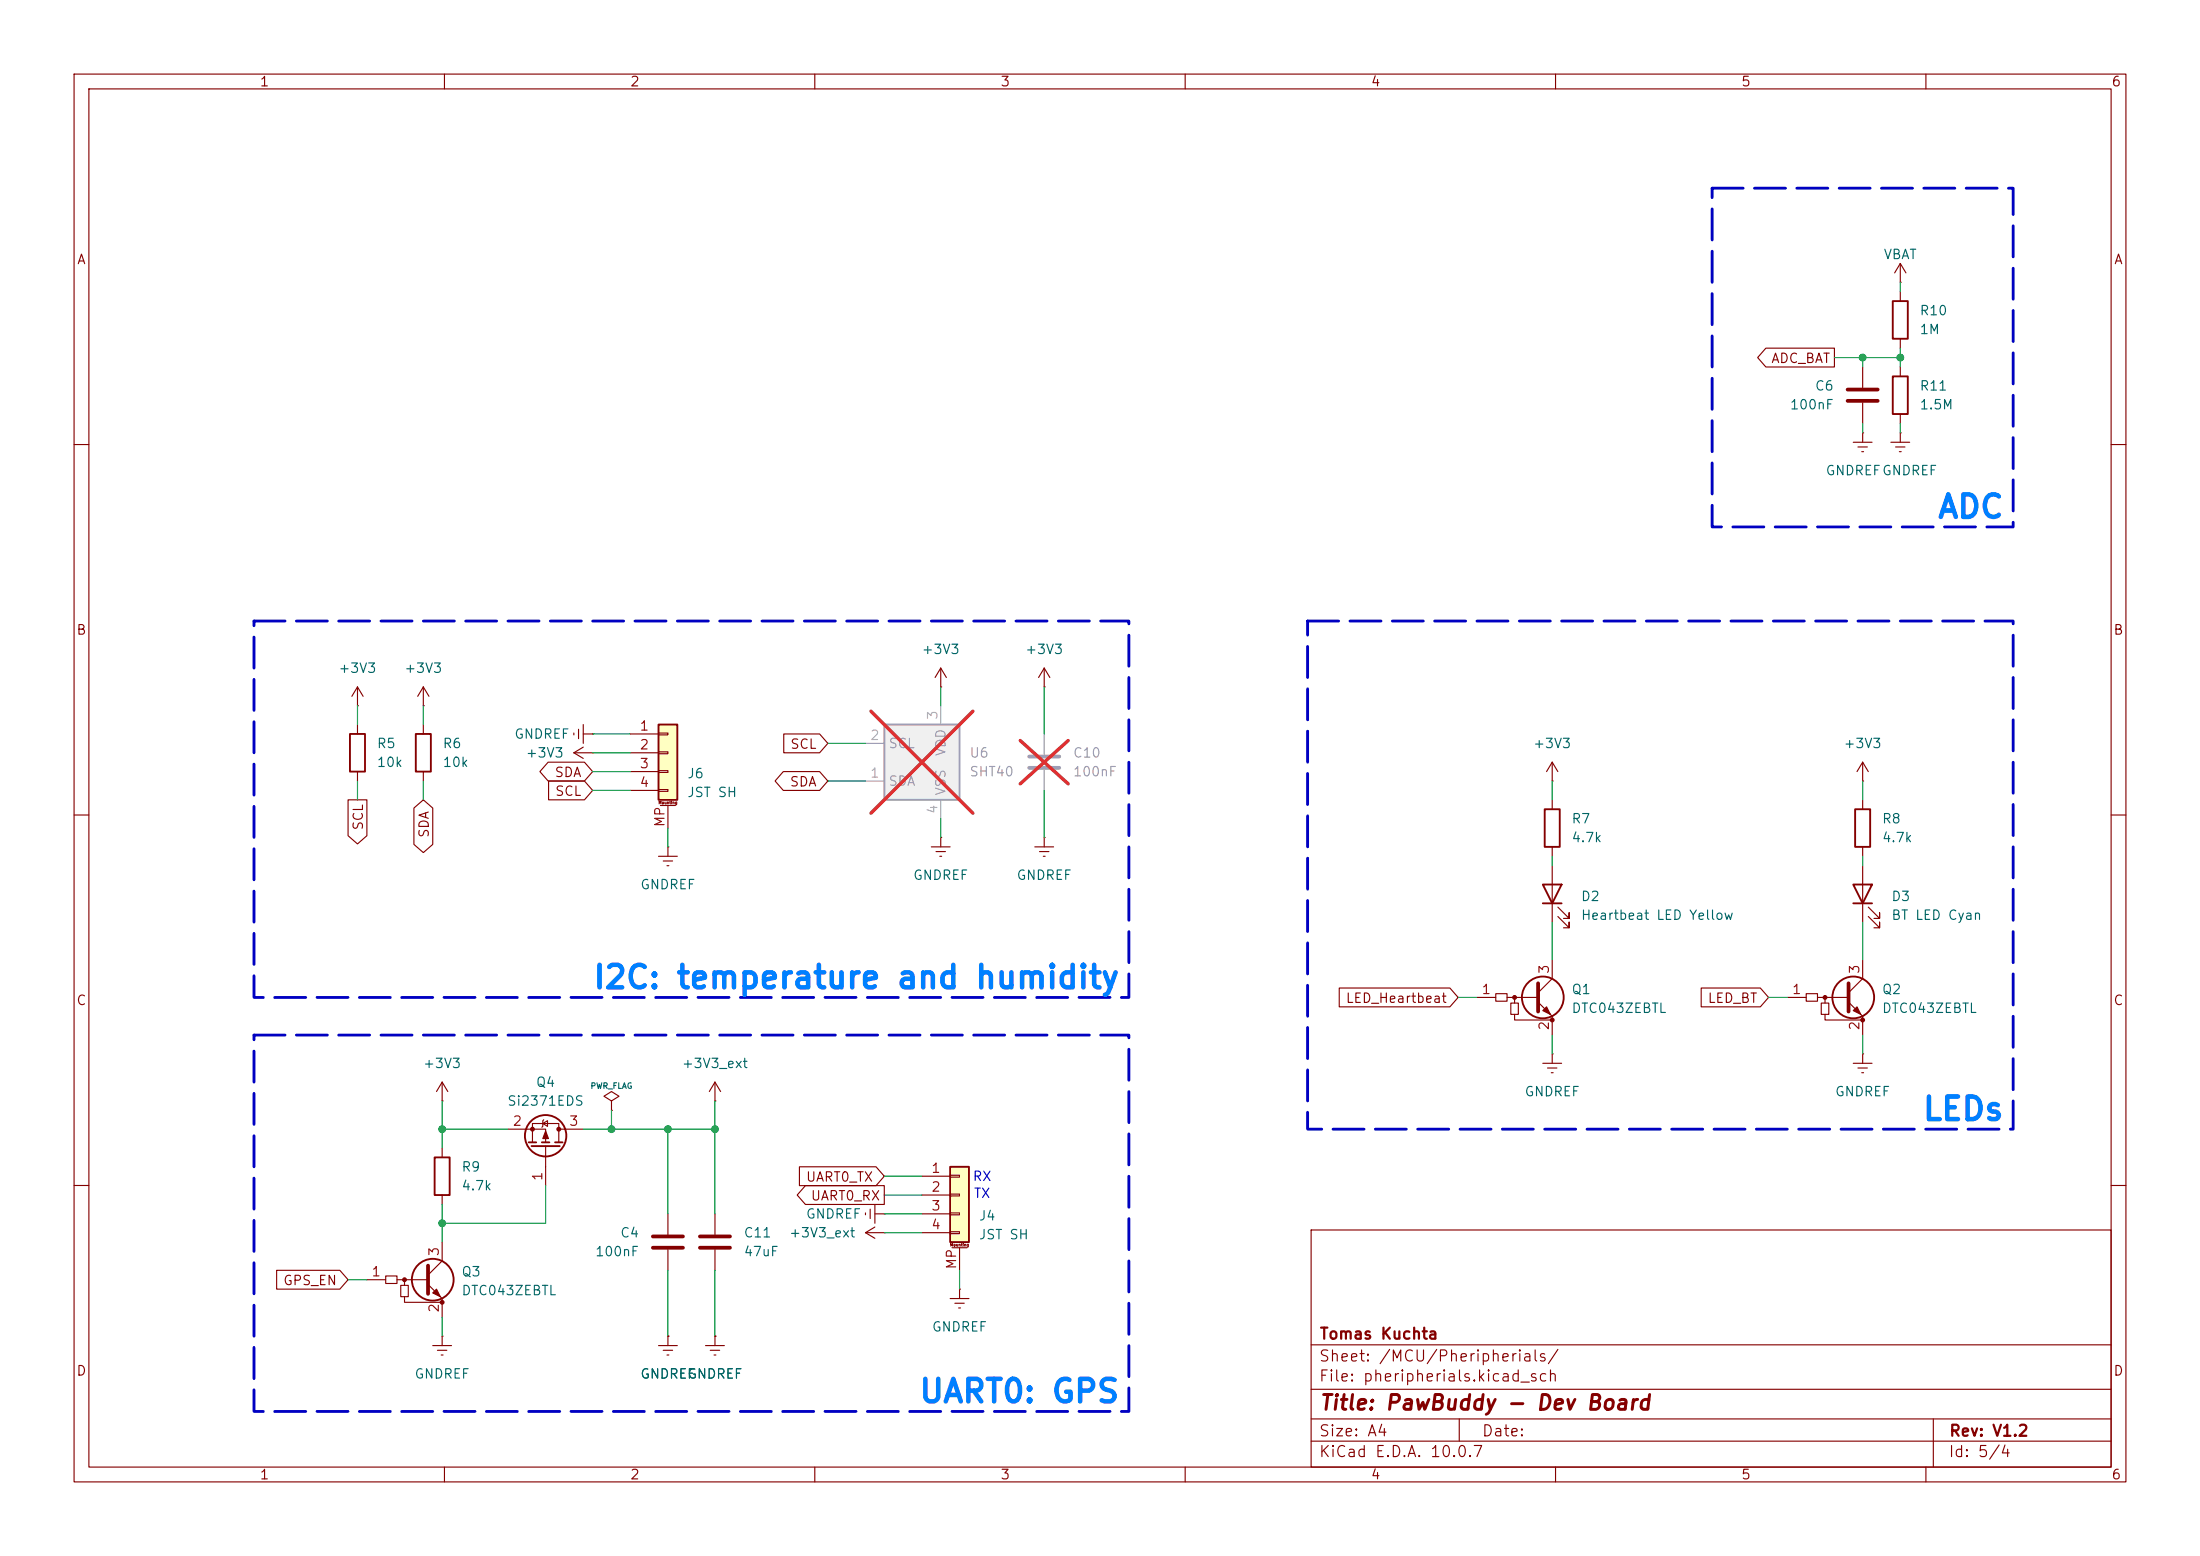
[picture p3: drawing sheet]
<svg xmlns="http://www.w3.org/2000/svg" width="297mm" height="210mm" viewBox="0 0 297 210" stroke-linecap="round" stroke-linejoin="round" font-family="sans-serif">
<g fill="none" stroke="#840000" stroke-width=".15">
<path d="M10 10h277v190h-277zM12 12h273v186h-273zM60 10v2M110 10v2M160 10v2M210 10v2M260 10v2M256.5 38.1h.1M256.5 35.6v2.5M256.5 39.4v1.2M256.5 35.6l-.7 1.2M256.5 35.6l.8 1.2"/>
<path d="M250.2 59.7h2.5M251.5 58.4h.1M251.5 49.5v2.8M251.5 54.4v2.8M251.5 58.4v1.3M255.3 59.7h2.5M256.5 58.4h.1M256.5 45.7v1.3M256.5 49.5v1.3M256.5 55.9v1.3M256.5 58.4v1.3M10 60h2"/>
<path d="M250.8 60.3h1.3M251.3 61h.3M255.9 60.3h1.3M256.4 61h.3M285 60h2M127 92.7h.1M127 90.2l-.8 1.2M127 90.2l.8 1.2M127 90.2v2.5M141 92.7h.1M141 90.2l-.8 1.2M141 90.2l.7 1.2"/>
<path d="M141 90.2v2.5M10 110h2M139.7 114.3h2.5M140.3 114.9h1.3M140.8 115.6h.3M141 113h.1M141 113v1.3M209.5 105.4h.1M209.5 102.9l-.7 1.2M209.5 102.9l.8 1.2M209.5 102.9v2.5M285 110h2"/>
<path d="M10 160h2M116.8 163.7v.3M116.8 166.4l1.3 .7M116.8 166.4h2.6M117.5 163.2v1.3M118.1 163.8h1.3M118.1 162.6v2.5M118.1 165.6l-1.3 .8M119.4 163.8h.1M119.4 166.4h.1M177 166h108v32h-108zM285 160h2"/>
<path d="M60 198v2M110 198v2M160 198v2M177 194.5h108M177 191.5h108M177 187.5h108M177 181.5h108M197 191.5v3M210 198v2M260 198v2M261 191.5v6.5"/>
</g>
<path d="M255.5 40.6h2.1v5.1h-2.1zM255.5 50.8h2.1v5.1h-2.1z" fill="none" stroke="#840000" stroke-width=".25"/>
<path d="M249.4 52.6h4.1M249.4 54.1h4.1" fill="none" stroke="#840000" stroke-width=".51"/>
<path d="M119.4 97.8h10.1v10.2h-10.1z" fill="#f0f0f0"/>
<path d="M119.4 97.8h10.1v10.2h-10.1z" fill="none" stroke="#a1a1a1" stroke-width=".25"/>
<path d="M127 95.3v2.5M141 99.1v2.8M116.8 105.4h2.6M116.8 100.3h2.6M127 108v2.5M141 103.9v2.8" fill="none" stroke="#a1a1a1" stroke-width=".15"/>
<path d="M117.6 96l13.7 13.8M131.3 96l-13.7 13.8M137.7 99.9l6.5 5.9M144.2 99.9l-6.5 5.9" fill="none" stroke="#e12e31" stroke-width=".46"/>
<path d="M88.1 166.9h4.1M88.1 168.4h4.1" fill="none" stroke="#840000" stroke-width=".51"/>
<g fill="none" stroke="#840000" stroke-width=".15">
<path d="M88.9 115.6h2.5M89.5 116.2h1.3M90 116.8h.3M90.2 114.3h.1M90.2 114.3v1.3M125.7 114.3h2.6M126.4 114.9h1.2M126.9 115.6h.2M127 113h.1M127 113v1.3M209.5 108v1.2M209.5 114.3v1.3"/>
<path d="M90.2 163.8v2.8M90.2 168.7v2.8"/>
</g>
<path d="M138.9 102.1h4.1M138.9 103.6h4.1" fill="none" stroke="#a1a1a1" stroke-width=".51"/>
<path d="M208.5 109.2h2.1v5.1h-2.1z" fill="none" stroke="#840000" stroke-width=".25"/>
<path d="M88.9 97.8h2.5v10.2h-2.5z" fill="#ffffc2"/>
<g fill="none" stroke="#840000" stroke-width=".25">
<path d="M47.2 99.1h2.1v5h-2.1zM56.1 99.1h2.1v5h-2.1zM88.9 97.8h2.5v10.2h-2.5zM208.3 119.4h2.5l-1.3 2.5zM250.4 109.2h2.1v5.1h-2.1zM208.3 121.9h2.5"/>
<circle cx="208.3" cy="134.6" r="2.82"/>
</g>
<g fill="none" stroke="#840000" stroke-width=".15">
<path d="M48.3 95.3h.1M48.3 92.7v2.6M48.3 97.8v1.3M48.3 92.7l-.8 1.3M48.3 92.7l.7 1.3M57.1 95.3h.1M57.1 92.7l-.7 1.3M57.1 92.7l.8 1.3M57.1 92.7v2.6M57.1 97.8v1.3M77.5 98.9v.3M78.1 98.4v1.3"/>
<path d="M78.7 99.1h1.3M78.7 97.8v2.5M80 99.1h.1M85.1 99.1h3.8M88.9 98.9h1.3v.3h-1.3zM48.3 104.1v1.3M57.1 104.1v1.3M77.5 101.6h2.5M77.5 101.6l1.2 .8M78.7 100.8l-1.2 .8M80 101.6h.1M85.1 101.6h3.8"/>
<path d="M85.1 104.1h3.8M85.1 106.7h3.8M88.9 101.5h1.3v.2h-1.3zM88.9 104h1.3v.3h-1.3zM88.9 106.6h1.3v.2h-1.3zM89.2 108.7h2M90.2 108.7v3.1M209.5 116.8v7.7M251.5 108v1.2M251.5 114.3v1.3M199.4 134.6h2.5M201.9 134.1h1.6v1h-1.6z"/>
<path d="M203.5 134.6h4M204 135.4h1v1.5h-1zM204.5 136.9v.8h5M204.5 134.6v.8M207.6 135.3l1.9 1.9v2.5M209.5 129.5v2.6l-1.9 1.9M210.3 123.7l1.5 1.5v-.7v.7h-.7M210.3 122.4l1.5 1.6v-.8v.8h-.7M96.5 148.6h.1M96.5 146.1l-.7 1.2M96.5 146.1l.8 1.2M96.5 146.1v2.5"/>
<path d="M208.3 143.5h2.5M208.9 144.1h1.3M209.4 144.8h.3M209.5 142.2h.1M209.5 142.2v1.3M128.3 175.3h2.5M128.9 175.9h1.3M129.4 176.5h.3M129.5 174h.1M129.5 174v1.3"/>
</g>
<g fill="#840000" stroke="#840000" stroke-width=".15">
<path d="M208.3 136.4l.5-.5 .5 1z"/>
<circle cx="204.5" cy="134.6" r=".25"/>
<circle cx="209.5" cy="137.7" r=".25"/>
</g>
<path d="M207.6 132.7v3.8" fill="none" stroke="#840000" stroke-width=".51"/>
<path d="M128.3 157.5h2.5v10.1h-2.5z" fill="#ffffc2"/>
<g fill="none" stroke="#840000" stroke-width=".25">
<path d="M250.2 119.4h2.5l-1.2 2.5zM250.2 121.9h2.5M58.7 156.2h2v5.1h-2zM71.4 154.2h1M71.8 154.7h3.8M73.2 154.2h1M74.9 154.2h1M128.3 157.5h2.5v10.1h-2.5z"/>
<circle cx="250.2" cy="134.6" r="2.82"/>
<circle cx="73.7" cy="153.3" r="2.79"/>
<circle cx="58.4" cy="172.7" r="2.82"/>
</g>
<g fill="none" stroke="#840000" stroke-width=".15">
<path d="M238.4 47h9.2v2.5h-9.2l-1.1-1.2zM105.8 99.1h4.8l1.2 1.2-1.2 1.3h-4.8zM47 108h2.5v4.8l-1.2 1.1-1.3-1.1zM55.9 109.1l1.2-1.1 1.3 1.1v4.9l-1.3 1.1-1.2-1.1zM74 102.9h4.9l1.1 1.2-1.1 1.3h-4.9l-1.1-1.3zM74.1 105.4h4.8l1.1 1.3-1.1 1.3h-4.8zM105.7 104.1h4.9l1.2 1.3-1.2 1.3h-4.9l-1.1-1.3zM251.5 105.4h.1M251.5 102.9v2.5M251.5 116.8v7.7M251.5 102.9l-.8 1.2M251.5 102.9l.7 1.2"/>
<path d="M180.8 133.3h14.9l1.1 1.3-1.1 1.3h-14.9zM229.7 133.3h7.9l1.2 1.3-1.2 1.3h-7.9zM241.3 134.6h2.5M243.8 134.1h1.6v1h-1.6zM245.4 134.6h4M245.9 135.4h1v1.5h-1zM246.4 136.9v.8h5.1M246.4 134.6v.8M249.6 135.3l1.9 1.9v2.5M251.5 129.5v2.6l-1.9 1.9M252.2 123.7l1.5 1.5v-.7v.7h-.7M252.2 122.4l1.5 1.6v-.8v.8h-.7"/>
<path d="M59.7 148.6h.1M59.7 146.1l-.8 1.2M59.7 146.1l.8 1.2M59.7 146.1v2.5M59.7 154.9v1.3M68.6 152.4h5.1v1.8M71.9 154.2v-2.6h3.5v2.6M73.3 151.6l.6-.3v.7zM73.4 151.1l-.1 .2v.7l-.1 .1M73.7 154.7v5.3M75.4 152.4h3.3M82.5 148.6l1.1-.6-1.1-.7-1 .7 1 .6v1.3"/>
<path d="M82.5 149.9h.1M107.9 157.5h10.4l1.1 1.3-1.1 1.2h-10.4zM124.5 158.8h3.8M128.3 158.6h1.2v.3h-1.2zM250.2 143.5h2.5M250.8 144.1h1.3M251.3 144.8h.3M251.5 142.2h.1M251.5 142.2v1.3M37.3 171.4h8.6l1.1 1.3-1.1 1.3h-8.6zM49.5 172.7h2.6M52.1 172.2h1.5v1h-1.5z"/>
<path d="M53.6 172.7h4.1M54.1 173.5h1v1.5h-1zM54.6 175v.8h5.1M54.6 172.7v.8M57.8 173.4l1.9 1.9v2.5M59.7 161.3v1.3M59.7 167.6v2.6l-1.9 1.9M96.5 163.8v2.8M96.5 168.7v2.8M108.7 160h10.7v2.6h-10.7l-1.1-1.3zM124.5 161.3h3.8M124.5 163.8h3.8"/>
<path d="M124.5 166.4h3.8M128.3 161.2h1.2v.2h-1.2zM128.3 163.7h1.2v.3h-1.2zM128.3 166.2h1.2v.3h-1.2zM128.5 168.4h2.1M129.5 168.4v3.1M58.4 181.6h2.6M59.1 182.2h1.2M59.6 182.9h.2M59.7 180.3h.1M59.7 180.3v1.3M88.9 181.6h2.5"/>
<path d="M89.5 182.2h1.3M90 182.9h.3M90.2 180.3h.1M90.2 180.3v1.3M95.2 181.6h2.6M95.9 182.2h1.3M96.4 182.9h.2M96.5 180.3h.1M96.5 180.3v1.3"/>
</g>
<g fill="#840000" stroke="#840000" stroke-width=".15">
<path d="M73.7 152.7l.3 1h-.7z"/>
<path d="M58.4 174.5l.5-.5 .5 1z"/>
<path d="M250.2 136.4l.5-.5 .5 1z"/>
<circle cx="75.4" cy="152.4" r=".25"/>
<circle cx="71.9" cy="152.4" r=".25"/>
<circle cx="54.6" cy="172.7" r=".25"/>
<circle cx="59.7" cy="175.8" r=".25"/>
<circle cx="246.4" cy="134.6" r=".25"/>
<circle cx="251.5" cy="137.7" r=".25"/>
</g>
<path d="M249.6 132.7v3.8M57.8 170.8v3.8M94.5 166.9h4.1M94.5 168.4h4.1" fill="none" stroke="#840000" stroke-width=".51"/>
<g fill="none" stroke="#009600" stroke-width=".15">
<path d="M256.5 38.1v1.3M247.6 48.3h8.9M251.5 48.3v1.2M251.5 57.2v1.2M256.5 47v2.5M256.5 57.2v1.2M48.3 95.3v2.5M57.1 95.3v2.5M80 99.1h5.1M127 92.7v2.6M141 92.7v6.4M48.3 105.4v2.6"/>
<path d="M57.1 105.4v2.6M80 106.7h5.1M80 104.1h5.1M80 101.6h5.1M90.2 111.8v2.5M111.8 105.4h5M111.8 100.3h5M127 110.5v2.5M141 106.7v6.3M209.5 105.4v2.6M209.5 115.6v1.2M251.5 105.4v2.6"/>
<path d="M251.5 115.6v1.2M196.8 134.6h2.6M209.5 124.5v5M209.5 139.7v2.5M238.8 134.6h2.5M251.5 124.5v5M251.5 139.7v2.5M59.7 152.4h8.9M59.7 148.6v6.3M78.7 152.4h17.8M82.5 149.9v2.5M90.2 152.4v11.4"/>
<path d="M96.5 148.6v15.2M119.4 158.8h5.1M47 172.7h2.5M59.7 162.6v5M59.7 177.8v2.5M73.7 160v5.1h-14M90.2 171.5v8.8M96.5 171.5v8.8M119.4 161.3h5.1M119.4 163.8h5.1M119.4 166.4h5.1M129.5 171.5v2.5"/>
</g>
<path d="M231.1 25.4h40.7v45.7h-40.7zM34.3 83.8h118.1v50.8h-118.1zM176.5 83.8h95.3v68.6h-95.3zM34.3 139.7h118.1v50.8h-118.1z" fill="none" stroke="#0000c2" stroke-width=".38" stroke-dasharray="4.2 1.5"/>
<g fill="#009600" stroke="#009600" stroke-width=".14">
<circle cx="251.5" cy="48.3" r=".46"/>
<circle cx="256.5" cy="48.3" r=".46"/>
<circle cx="90.2" cy="152.4" r=".46"/>
<circle cx="59.7" cy="165.1" r=".46"/>
<circle cx="96.5" cy="152.4" r=".46"/>
<circle cx="82.5" cy="152.4" r=".46"/>
<circle cx="59.7" cy="152.4" r=".46"/>
</g>
<g font-size="3" fill="#0080ff">
<text x="261.4" y="70.7">ADC</text>
<text x="79.9" y="134.2">I2C: temperature and humidity</text>
<text x="259.4" y="152">LEDs</text>
<text x="123.9" y="190.1">UART0: GPS</text>
</g>
<text font-size="2" fill="#840000" x="178" y="190.8">Title: PawBuddy - Dev Board</text>
<g font-size="1.5" fill="#840000">
<text x="178" y="184.1">Sheet: /MCU/Pheripherials/</text>
<text x="178" y="181.1">Tomas Kuchta</text>
<text x="178" y="186.8">File: pheripherials.kicad_sch</text>
<text x="178" y="197">KiCad E.D.A. 10.0.7</text>
<text x="178" y="194.2">Size: A4</text>
<text x="200" y="194.2">Date:</text>
<text x="263" y="197">Id: 5/4</text>
<text x="263" y="194.2">Rev: V1.2</text>
</g>
<g font-size="1.3" fill="#840000">
<text x="35" y="12">1</text>
<text x="85" y="12">2</text>
<text x="135" y="12">3</text>
<text x="185" y="12">4</text>
<text x="235" y="12">5</text>
<text x="285" y="12">6</text>
<text x="10.3" y="36">A</text>
<text x="285.3" y="36">A</text>
<text x="239" y="49.3">ADC_BAT</text>
<text x="10.2" y="86">B</text>
<text x="285.2" y="86">B</text>
<text x="106.6" y="101.4">SCL</text>
<text x="74.8" y="105.2">SDA</text>
<text x="74.8" y="107.7">SCL</text>
<text x="106.5" y="106.5">SDA</text>
<text x="49.3" y="112.2" transform="rotate(-90 49.3 112.2)">SCL</text>
<text x="58.2" y="113.2" transform="rotate(-90 58.2 113.2)">SDA</text>
<text x="10.2" y="136">C</text>
<text x="181.6" y="135.7">LED_Heartbeat</text>
<text x="230.5" y="135.7">LED_BT</text>
<text x="285.2" y="136">C</text>
<text x="108.7" y="159.8">UART0_TX</text>
<text x="109.4" y="162.3">UART0_RX</text>
<text x="38.1" y="173.8">GPS_EN</text>
<text x="10.2" y="186">D</text>
<text x="285.2" y="186">D</text>
<text x="35" y="200">1</text>
<text x="85" y="200">2</text>
<text x="135" y="200">3</text>
<text x="185" y="200">4</text>
<text x="235" y="200">5</text>
<text x="285" y="200">6</text>
</g>
<g font-size="1.3" fill="#006464">
<text x="254.2" y="35.3">VBAT</text>
<text x="259.1" y="42.9">R10</text>
<text x="259.1" y="45.4">1M</text>
<text x="244.9" y="53">C6</text>
<text x="259.1" y="53">R11</text>
<text x="241.5" y="55.6">100nF</text>
<text x="259.1" y="55.6">1.5M</text>
<text x="246.4" y="64.5">GNDREFGNDREF</text>
<text x="124.3" y="88.6">+3V3</text>
<text x="138.3" y="88.6">+3V3</text>
<text x="45.6" y="91.1">+3V3</text>
<text x="54.5" y="91.1">+3V3</text>
<text x="50.8" y="101.3">R5</text>
<text x="59.7" y="101.3">R6</text>
<text x="69.3" y="100">GNDREF</text>
<text x="206.9" y="101.3">+3V3</text>
<text x="248.8" y="101.3">+3V3</text>
<text x="50.8" y="103.8">10k</text>
<text x="59.7" y="103.8">10k</text>
<text x="70.9" y="102.6">+3V3</text>
<text x="92.7" y="105.4">J6</text>
<text x="92.7" y="107.9">JST SH</text>
<text x="212.1" y="111.5">R7</text>
<text x="212.1" y="114">4.7k</text>
<text x="254" y="111.5">R8</text>
<text x="254" y="114">4.7k</text>
<text x="123.2" y="119.1">GNDREF</text>
<text x="137.2" y="119.1">GNDREF</text>
<text x="86.4" y="120.3">GNDREF</text>
<text x="213.3" y="121.9">D2</text>
<text x="213.3" y="124.5">Heartbeat LED Yellow</text>
<text x="255.3" y="121.9">D3</text>
<text x="255.3" y="124.5">BT LED Cyan</text>
<text x="212.1" y="134.5">Q1</text>
<text x="212.1" y="137">DTC043ZEBTL</text>
<text x="254" y="134.5">Q2</text>
<text x="254" y="137">DTC043ZEBTL</text>
<text x="57" y="144.5">+3V3</text>
<text x="68.4" y="149.6">Si2371EDS</text>
<text x="72.3" y="147">Q4</text>
<text x="91.9" y="144.5">+3V3_ext</text>
<text x="205.7" y="148.3">GNDREF</text>
<text x="247.6" y="148.3">GNDREF</text>
<text x="62.2" y="158.4">R9</text>
<text x="62.2" y="161">4.7k</text>
<text x="83.6" y="167.3">C4</text>
<text x="100.3" y="167.3">C11</text>
<text x="106.4" y="167.3">+3V3_ext</text>
<text x="108.7" y="164.8">GNDREF</text>
<text x="132.1" y="165">J4</text>
<text x="132.1" y="167.6">JST SH</text>
<text x="62.2" y="172.6">Q3</text>
<text x="80.3" y="169.9">100nF</text>
<text x="100.3" y="169.9">47uF</text>
<text x="62.2" y="175.1">DTC043ZEBTL</text>
<text x="125.7" y="180">GNDREF</text>
<text x="55.9" y="186.4">GNDREF</text>
<text x="86.4" y="186.4">GNDREF</text>
<text x="92.7" y="186.4">GNDREF</text>
</g>
<g font-size="1.3" fill="#a90000">
<text x="86.3" y="98.9">1</text>
<text x="86.3" y="101.5">2</text>
<text x="86.3" y="104">3</text>
<text x="86.3" y="106.5">4</text>
<text x="90" y="111.7" transform="rotate(-90 90 111.7)">MP</text>
<text x="209.4" y="131.5" transform="rotate(-90 209.4 131.5)">3</text>
<text x="251.3" y="131.5" transform="rotate(-90 251.3 131.5)">3</text>
<text x="199.9" y="134.5">1</text>
<text x="241.8" y="134.5">1</text>
<text x="209.4" y="139.2" transform="rotate(-90 209.4 139.2)">2</text>
<text x="251.3" y="139.2" transform="rotate(-90 251.3 139.2)">2</text>
<text x="69.1" y="152.3">2</text>
<text x="76.7" y="152.3">3</text>
<text x="73.5" y="159.5" transform="rotate(-90 73.5 159.5)">1</text>
<text x="125.6" y="158.6">1</text>
<text x="125.6" y="161.2">2</text>
<text x="125.6" y="163.7">3</text>
<text x="125.6" y="166.2">4</text>
<text x="50.1" y="172.6">1</text>
<text x="59.6" y="169.6" transform="rotate(-90 59.6 169.6)">3</text>
<text x="129.4" y="171.4" transform="rotate(-90 129.4 171.4)">MP</text>
<text x="59.6" y="177.3" transform="rotate(-90 59.6 177.3)">2</text>
</g>
<g font-size="1.3" fill="#aaa">
<text x="117.4" y="100.2">2</text>
<text x="126.9" y="97.3" transform="rotate(-90 126.9 97.3)">3</text>
<text x="117.4" y="105.3">1</text>
<text x="126.9" y="110" transform="rotate(-90 126.9 110)">4</text>
</g>
<g font-size="1.3" fill="#989898">
<text x="119.9" y="101.3">SCL</text>
<text x="119.9" y="106.4">SDA</text>
<text x="128" y="107.5" transform="rotate(-90 128 107.5)">VSS</text>
<text x="128" y="102.2" transform="rotate(-90 128 102.2)">VDD</text>
<text x="130.8" y="102.6">U6</text>
<text x="130.8" y="105.1">SHT40</text>
<text x="144.8" y="102.6">C10</text>
<text x="144.8" y="105.1">100nF</text>
</g>
<g font-size="1.3" fill="#0000c2">
<text x="131.2" y="159.7">RX</text>
<text x="131.4" y="162">TX</text>
</g>
<text font-size=".8" fill="#006464" x="79.6" y="147.1">PWR_FLAG</text>
<g font-size=".4" fill="#840000">
<text x="88.9" y="108.6">Mounting</text>
<text x="128.2" y="168.3">Mounting</text>
</g>
</svg>
